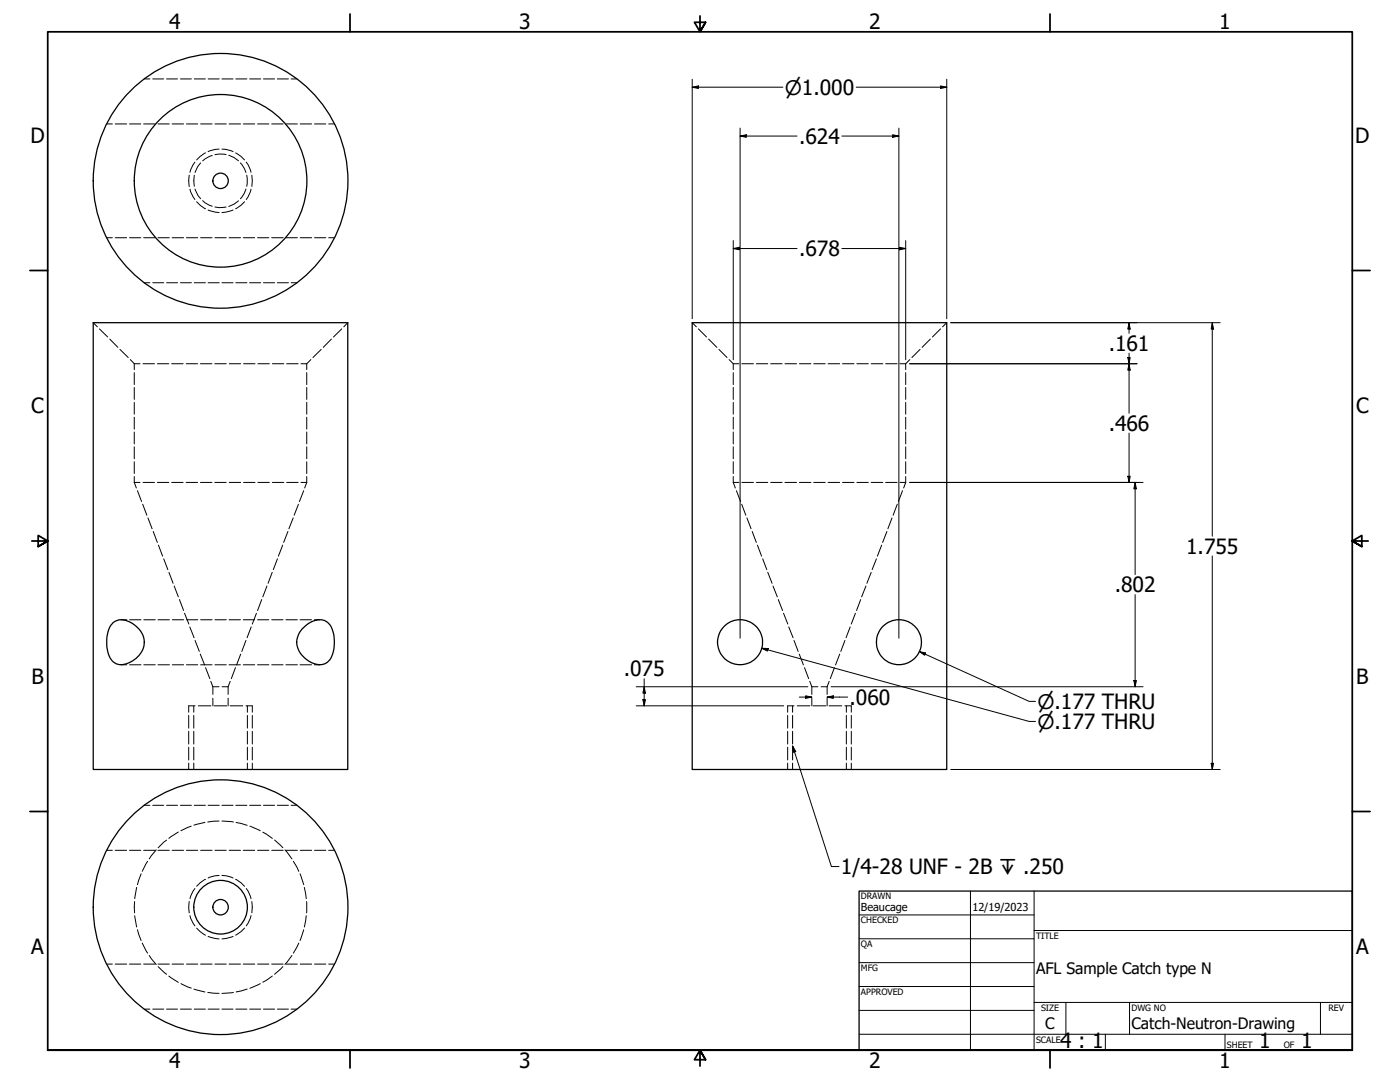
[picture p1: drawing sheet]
<svg xmlns="http://www.w3.org/2000/svg" width="559mm" height="432mm" viewBox="0 0 559 432" stroke-linecap="round" stroke-linejoin="round" font-family="sans-serif">
<!-- layer: Hidden (ANSI) -->
<g fill="none" stroke="#000" stroke-width=".4">
<path d="M57.6 31.5h2.2M61 31.5h4.3M66.5 31.5h4.4M72 31.5h4.4M77.5 31.5h4.5M83.1 31.5h4.4M88.6 31.5h4.4M94.1 31.5h4.5M99.6 31.5h4.5M105.2 31.5h4.4M110.7 31.5h4.4M116.2 31.5h2.2"/>
<path d="M42.6 49.5h2.2M46 49.5h4.5M51.7 49.5h4.5M57.3 49.5h4.6M63.1 49.5h4.5M68.7 49.5h4.6M74.4 49.5h4.5M80.1 49.5h4.5M85.8 49.5h4.5M91.4 49.5h4.6M97.1 49.5h4.6M102.8 49.5h4.5"/>
<path d="M108.5 49.5h4.5M114.2 49.5h4.5M119.8 49.5h4.6M125.5 49.5h4.5M131.2 49.5h2.3M77.5 69.9v4.5M77.9 75.4l1.1 2.6 1.1 1.3M80.1 65l-1.1 1.4-1.1 2.4M84.7 62l-1.1 .4-2.7 1.8M85.8 61.7l1.7-.2 2.7 .2M91.3 62l2.1 .9 1.8 1.3M95.9 65l1.6 2.2 .7 1.6"/>
<path d="M98.2 75.4l-.7 1.7-1.6 2.2M98.5 69.9v4.5M42.6 94.9h2.2M46 94.9h4.5M51.7 94.9h4.5M57.3 94.9h4.6M63.1 94.9h4.5M68.7 94.9h4.6M74.4 94.9h4.5M80.1 94.9h4.5M80.9 80.1l.9 .8 2.9 1.4M85.8 82.6l1.7 .3 2.7-.3"/>
<path d="M85.8 94.9h4.5M91.4 94.9h4.6M95.2 80.1l-1.8 1.4-2.1 .9M97.1 94.9h4.6M102.8 94.9h4.5M108.5 94.9h4.5M114.2 94.9h4.5M119.8 94.9h4.6M125.5 94.9h4.5M131.2 94.9h2.3M57.6 112.8h2.2M61 112.8h4.3"/>
<path d="M66.5 112.8h4.4M72 112.8h4.4M77.5 112.8h4.5M83.1 112.8h4.4M88.6 112.8h4.4M94.1 112.8h4.5M99.6 112.8h4.5M105.2 112.8h4.4M110.7 112.8h4.4M116.2 112.8h2.2M37.2 128.8l1.7 1.6M39.7 131.3l3.3 3.2"/>
<path d="M43.8 135.3l3.3 3.3M47.9 139.4l3.3 3.3M128.2 139.4l-3.3 3.3M132.3 135.3l-3.3 3.3M136.4 131.3l-3.3 3.2M138.8 128.8l-1.6 1.6M276.3 128.8l1.6 1.6M278.8 131.3l3.2 3.2M282.8 135.3l3.3 3.3M287 139.4l3.2 3.3M367.2 139.4l-3.2 3.3M371.3 135.3l-3.3 3.3"/>
<path d="M375.4 131.3l-3.2 3.2M377.9 128.8l-1.7 1.6M52 143.5l1.6 1.7M53.6 145.2h2.3M53.6 145.2v2.3M53.6 148.7v4.8M53.6 154.6v4.8M57.1 145.2h4.6M62.8 145.2h4.6M68.5 145.2h4.6M74.3 145.2h4.6M80 145.2h4.6"/>
<path d="M85.7 145.2h4.6M91.5 145.2h4.6M97.2 145.2h4.6M102.9 145.2h4.6M108.7 145.2h4.6M114.4 145.2h4.6M120.1 145.2h2.3M122.4 145.2v2.3M122.4 148.7v4.8M122.4 154.6v4.8M124.1 143.5l-1.7 1.7M291 143.5l1.7 1.7"/>
<path d="M292.7 145.2h2.3M292.7 145.2v2.3M292.7 148.7v4.8M292.7 154.6v4.8M296.1 145.2h4.6M301.9 145.2h4.6M307.6 145.2h4.6M313.3 145.2h4.6M319.1 145.2h4.6M324.8 145.2h4.6M330.5 145.2h4.7M336.3 145.2h4.6"/>
<path d="M342 145.2h4.6M347.7 145.2h4.7M353.5 145.2h4.6M359.2 145.2h2.3M361.5 145.2v2.3M361.5 148.7v4.8M361.5 154.6v4.8M363.2 143.5l-1.7 1.7M53.6 160.6v4.7M53.6 166.5v4.8M53.6 172.4v4.8M53.6 178.3v4.8"/>
<path d="M122.4 160.6v4.7M122.4 166.5v4.8M122.4 172.4v4.8M122.4 178.3v4.8M292.7 160.6v4.7M292.7 166.5v4.8M292.7 172.4v4.8M292.7 178.3v4.8M361.5 160.6v4.7M361.5 166.5v4.8M361.5 172.4v4.8M361.5 178.3v4.8"/>
<path d="M53.6 192.5h2.3M53.6 192.5l.8 2.3M53.6 184.3v4.7M53.6 190.2v2.3M54.9 195.8l1.6 4.4M57.1 192.5h4.6M62.8 192.5h4.6M68.5 192.5h4.6M74.3 192.5h4.6M80 192.5h4.6M85.7 192.5h4.6M91.5 192.5h4.6"/>
<path d="M97.2 192.5h4.6M102.9 192.5h4.6M108.7 192.5h4.6M114.4 192.5h4.6M120.1 192.5h2.3M121.2 195.8l-1.7 4.4M122.4 192.5l-.8 2.3M122.4 184.3v4.7M122.4 190.2v2.3M292.7 192.5h2.3M292.7 192.5l.8 2.3M292.7 184.3v4.7"/>
<path d="M292.7 190.2v2.3M293.9 195.8l1.7 4.4M296.1 192.5h4.6M301.9 192.5h4.6M307.6 192.5h4.6M313.3 192.5h4.6M319.1 192.5h4.6M324.8 192.5h4.6M330.5 192.5h4.7M336.3 192.5h4.6M342 192.5h4.6M347.7 192.5h4.7"/>
<path d="M353.5 192.5h4.6M359.2 192.5h2.3M360.2 195.8l-1.6 4.4M361.5 192.5l-.8 2.3M361.5 184.3v4.7M361.5 190.2v2.3M57 201.2l1.6 4.4M59.1 206.7l1.6 4.3M61.2 212.1l1.6 4.4M63.2 217.6l1.7 4.3M112.8 217.6l-1.7 4.3M114.9 212.1l-1.7 4.4"/>
<path d="M117 206.7l-1.7 4.3M119.1 201.2l-1.7 4.4M296 201.2l1.7 4.4M298.1 206.7l1.7 4.3M300.2 212.1l1.7 4.4M302.3 217.6l1.7 4.3M351.9 217.6l-1.7 4.3M354 212.1l-1.7 4.4M356 206.7l-1.6 4.3M358.1 201.2l-1.6 4.4M65.3 223l1.7 4.3M67.4 228.4l1.7 4.4"/>
<path d="M69.5 233.9l1.7 4.3M71.6 239.3l1.7 4.3M104.5 239.3l-1.7 4.3M106.6 233.9l-1.7 4.3M108.6 228.4l-1.6 4.4M110.7 223l-1.6 4.3M304.4 223l1.7 4.3M306.5 228.4l1.7 4.4M308.5 233.9l1.8 4.3M310.6 239.3l1.8 4.3M343.5 239.3l-1.6 4.3M345.6 233.9l-1.7 4.3"/>
<path d="M347.7 228.4l-1.7 4.4M349.8 223l-1.7 4.3M48.3 247.3h2.3M51.8 247.3h4.5M57.4 247.3h4.6M63.1 247.3h4.5M68.8 247.3h4.5M73.7 244.7l1.7 4.3M74.4 247.3h4.5M75.8 250.2l1.7 4.3M77.9 255.6l1.7 4.4M80.1 247.3h4.5"/>
<path d="M85.8 247.3h4.5M91.4 247.3h4.5M97.1 247.3h4.6M98.2 255.6l-1.7 4.4M100.3 250.2l-1.7 4.3M102.4 244.7l-1.7 4.3M102.8 247.3h4.5M108.5 247.3h4.5M114.1 247.3h4.6M119.8 247.3h4.5M125.5 247.3h2.2M312.7 244.7l1.8 4.3"/>
<path d="M314.8 250.2l1.7 4.3M316.9 255.6l1.7 4.4M337.2 255.6l-1.6 4.4M339.3 250.2l-1.6 4.3M341.4 244.7l-1.6 4.3M48.3 265.3h2.3M51.8 265.3h4.5M57.4 265.3h4.6M63.1 265.3h4.5M68.8 265.3h4.5M74.4 265.3h4.5M79.9 261l1.8 4.4"/>
<path d="M80.1 265.3h4.5M82 266.4l1.8 4.4M84.1 271.9l.9 2.2M85 274.1h2.4M85 274.1v3M85 278.6v3.1M85.8 265.3h4.5M88.6 274.1h2.5M91.1 274.1v3M91.1 278.6v3.1M91.4 265.3h4.5M91.9 271.9l-.8 2.2"/>
<path d="M94 266.4l-1.7 4.4M96.1 261l-1.7 4.4M97.1 265.3h4.6M102.8 265.3h4.5M108.5 265.3h4.5M114.1 265.3h4.6M119.8 265.3h4.5M125.5 265.3h2.2M319 261l1.7 4.4M321.1 266.4l1.7 4.4M323.2 271.9l.8 2.2M324 274.1h2.5"/>
<path d="M324 274.1v3M324 278.6v3.1M327.7 274.1h2.4M330.1 274.1v3M330.1 278.6v3.1M331 271.9l-.9 2.2M333.1 266.4l-1.7 4.4M335.2 261l-1.7 4.4M75.3 281.7h2.6M77.3 281.7v2.5M77.3 285.5v5.1M77.3 291.8v5.1"/>
<path d="M77.3 298.2v5.1M79.1 281.7h5.1M85.5 281.7h5.1M91.8 281.7h5.1M98.2 281.7h2.5M98.7 281.7v2.5M98.7 285.5v5.1M98.7 291.8v5.1M98.7 298.2v5.1M314.4 281.7h2.5M316.4 281.7v2.5M316.4 285.5v5.1"/>
<path d="M316.4 291.8v5.1M316.4 298.2v5.1M318.2 281.7h5.1M324.5 281.7h5.1M330.9 281.7h5.1M337.2 281.7h2.6M337.8 281.7v2.5M337.8 285.5v5.1M337.8 291.8v5.1M337.8 298.2v5.1M77.3 304.5v2.6M98.7 304.5v2.6"/>
<path d="M316.4 304.5v2.6M337.8 304.5v2.6M42.6 339.3h2.2M46 339.3h4.5M51.7 339.3h4.5M57.3 339.3h4.6M57.6 321.4h2.2M61 321.4h4.3M62.4 339.2l-2.8 3.6M63.1 339.3h4.5M66.5 335.3l-3.4 3M66.5 321.4h4.4"/>
<path d="M68.7 339.3h4.6M71.2 332l-3.8 2.6M72 321.4h4.4M74.4 339.3h4.5M76.3 329.7l-4.1 1.8M77.5 321.4h4.5M80.1 339.3h4.5M81.8 328.2l-4.4 1.1M83.1 321.4h4.4M85.8 339.3h4.5M87.4 327.7l-4.5 .3M88.6 327.7l4.6 .3"/>
<path d="M88.6 321.4h4.4M91.4 339.3h4.6M94.1 321.4h4.5M94.2 328.2l4.5 1.2M97.1 339.3h4.6M99.6 321.4h4.5M99.8 329.7l4.1 1.8M102.8 339.3h4.5M104.9 332.1l3.8 2.5M105.2 321.4h4.4M108.5 339.3h4.5M109.6 335.2l3.3 3.1"/>
<path d="M110.7 321.4h4.4M113.7 339.2l2.8 3.6M114.2 339.3h4.5M116.2 321.4h2.2M119.8 339.3h4.6M125.5 339.3h4.5M131.2 339.3h2.3M53.7 359.8v4.5M54.5 354.1l-.7 4.5M56.3 348.7l-1.4 4.4M58.9 343.7l-2.1 4M117.1 343.7l2.2 4"/>
<path d="M119.8 348.7l1.4 4.4M121.5 354.1l.7 4.5M122.4 359.8v4.5M53.8 365.4l.7 4.6M54.9 371l1.4 4.3M56.8 376.4l2.1 4M119.3 376.4l-2.2 4M121.2 371l-1.4 4.3M122.2 365.4l-.7 4.6M42.6 384.7h2.2M46 384.7h4.5M51.7 384.7h4.5"/>
<path d="M57.3 384.7h4.6M59.6 381.3l2.8 3.6M63.1 384.7h4.5M63.1 385.8l3.4 3M67.4 389.5l3.8 2.5M68.7 384.7h4.6M72.2 392.6l4.1 1.7M74.4 384.7h4.5M77.4 394.7l4.4 1.2M80.1 384.7h4.5M82.9 396l4.5 .4M85.8 384.7h4.5"/>
<path d="M91.4 384.7h4.6M93.2 396l-4.6 .4M97.1 384.7h4.6M98.7 394.7l-4.5 1.2M102.8 384.7h4.5M103.9 392.6l-4.1 1.8M108.5 384.7h4.5M108.7 389.5l-3.8 2.5M112.9 385.8l-3.3 3M114.2 384.7h4.5M116.5 381.3l-2.8 3.6M119.8 384.7h4.6"/>
<path d="M125.5 384.7h4.5M131.2 384.7h2.3M57.6 402.7h2.2M61 402.7h4.3M66.5 402.7h4.4M72 402.7h4.4M77.5 402.7h4.5M83.1 402.7h4.4M88.6 402.7h4.4M94.1 402.7h4.5M99.6 402.7h4.5M105.2 402.7h4.4"/>
<path d="M110.7 402.7h4.4M116.2 402.7h2.2"/>
</g>
<!-- layer: Hidden Narrow (ANSI) -->
<g fill="none" stroke="#000" stroke-width=".4">
<path d="M87.4 59.5l-1.5 .1-2.8 .9M88.6 59.5l1.6 .1 2.8 .9M75.6 69.9l-.3 2.2 .3 2.3M75.8 75.5l.3 1 1.7 3.1M77.8 64.7l-.8 1.1-1.2 3M82 61l-2.1 1.4-1.4 1.4M94 61l2.2 1.4 1.4 1.4M98.3 64.7l.8 1.1 1.1 3M100.2 75.5l-1.1 3-.8 1.1M100.5 69.9v4.5M78.5 80.5l1.4 1.4 2.1 1.4M83.1 83.8l4.3 1"/>
<path d="M93 83.8l-4.4 1M97.6 80.5l-1.4 1.4-2.2 1.4M75.3 281.7v2.5M75.3 285.5v5.1M75.3 291.8v5.1M75.3 298.2v5.1M100.7 281.7v2.5M100.7 285.5v5.1M100.7 291.8v5.1M100.7 298.2v5.1M314.4 281.7v2.5M314.4 285.5v5.1"/>
<path d="M314.4 291.8v5.1M314.4 298.2v5.1M339.8 281.7v2.5M339.8 285.5v5.1M339.8 291.8v5.1M339.8 298.2v5.1M75.3 304.5v2.6M100.7 304.5v2.6M314.4 304.5v2.6M339.8 304.5v2.6M75.6 359.8l-.3 2.2 .3 2.3M77.8 354.6l-.8 1.1-1.2 2.9"/>
<path d="M82 350.9l-2.1 1.4-1.4 1.4M87.4 349.4l-1.5 .1-2.8 .9M88.6 349.4l1.6 .1 2.8 .9M94 350.9l2.2 1.4 1.4 1.4M98.3 354.6l.8 1.1 1.1 2.9M100.5 359.8v4.5M75.8 365.4l.3 1 1.7 3.1M78.5 370.4l1.4 1.4 2.1 1.4M83.1 373.7l4.3 1M93 373.7l-4.4 1M97.6 370.4l-1.4 1.4-2.2 1.4M100.2 365.4l-1.1 3-.8 1.1"/>
</g>
<!-- layer: Visible (ANSI) -->
<g fill="none" stroke="#000" stroke-width=".51">
<path d="M37.2 128.8h101.6v178.3h-101.6zM276.3 128.8h101.6v178.3h-101.6zM45.3 248.3a6.5 6.5 0 0 1 7.7 .6 8.1 8.1 0 0 1 3.1 11.9 9.3 9.3 0 0 1-9.7 4.1 8.9 8.9 0 0 1-3.8-8.6 10.3 10.3 0 0 1 2.7-8zM120.5 251.1a9 9 0 0 1 9.1-3.5 8.9 8.9 0 0 1 3.9 8.7 10.3 10.3 0 0 1-2.9 8.1 7.1 7.1 0 0 1-8.8-1.6 7.8 7.8 0 0 1-1.3-11.7z"/>
<circle cx="88" cy="72.2" r="3.1"/>
<circle cx="88" cy="72.2" r="34.5"/>
<circle cx="88" cy="72.2" r="50.8"/>
<circle cx="295.4" cy="256.3" r="9"/>
<circle cx="358.8" cy="256.3" r="9"/>
<circle cx="88" cy="362" r="3.1"/>
<circle cx="88" cy="362" r="10.7"/>
<circle cx="88" cy="362" r="50.8"/>
</g>
<!-- layer: Border (ANSI) -->
<g fill="none" stroke="#000" stroke-width=".7">
<path d="M139.7 5.6v7.1M279.4 6.3v6.4l-2.2-3.8h4.4l-2.2 3.8 2.2-3.8M419.1 5.6v7.1M11.9 107.9h7.1M539.8 107.9h7.1M12.7 215.9h6.3l-3.8-2.2v4.4l3.8-2.2-3.8 2.2M546.1 215.9h-6.3l3.8-2.2v4.4l-3.8-2.2 3.8 2.2M11.9 323.8h7.1M539.8 323.8h7.1M19 419.1v-406.4h520.8v406.4h-520.8h520.8M139.7 419.1v7.1M419.1 419.1v7.1"/>
<path d="M281.6 422.9l-2.2-3.8 2.2 3.8h-4.4l2.2-3.8v6.3"/>
</g>
<!-- layer: Title (ANSI) -->
<g fill="none" stroke="#000" stroke-width=".4">
<path d="M387.3 355.6v63.5M412.7 355.6v63.5M342.9 365.1h69.8M342.9 374.6h69.8M412.7 371.3h127.1M342.9 384.2h69.8M342.9 393.7h69.8M342.9 412.7h196.9M342.9 403.2h69.8M412.7 400h127.1M425.4 400v12.7M441.2 412.7v6.4"/>
<path d="M450.8 400v12.7M488.9 412.7v6.4M527 400v12.7"/>
</g>
<path d="M342.9 355.6h196.9v63.5h-196.9z" fill="none" stroke="#000" stroke-width=".51"/>
<!-- layer: Symbol (ANSI) -->
<path d="M304 258.7l2.6 .1-.3 1zM304 258.7l106.8 29.2h2.5M367 260l2.4 .6-.3 .9zM367 260l43.8 19.9h2.5M316.4 297.7l1.2 2.2-.9 .3zM316.4 297.7l15.5 48.1h3" fill="none" stroke="#000" stroke-width=".4"/>
<g fill="#000">
<path d="M304 258.7l2.6 .1-.3 1z" fill-rule="evenodd"/>
<path d="M367 260l2.4 .6-.3 .9z" fill-rule="evenodd"/>
<path d="M316.4 297.7l1.2 2.2-.9 .3z" fill-rule="evenodd"/>
</g>
<!-- layer: Dimension (ANSI) -->
<g fill="none" stroke="#000" stroke-width=".4">
<path d="M276.3 34.8l2.5-.5v1zM276.3 34.8h36.2M276.3 31.6v95.6M341.8 34.8h36.1M375.4 34.3l2.5 .5-2.5 .5zM377.9 31.6v95.6M295.4 54.3l2.5-.5v1zM295.4 54.3h22.7M295.4 51.1v203.6M336 54.3h22.8M356.3 53.8l2.5 .5-2.5 .5zM358.8 51.1v203.6"/>
<path d="M292.7 99.2l2.4-.5v1zM292.7 99.2h25.4M292.7 96v47.6M336 99.2h25.5M359 98.7l2.5 .5-2.5 .5zM361.5 96v47.6M379.5 128.8h107.5M450.7 128.8l.4 2.5h-.9zM450.7 128.8v4.2M483.9 128.8l.5 2.5h-1zM483.9 128.8v85.2M363.1 145.2h90.7"/>
<path d="M450.2 142.7h.9l-.4 2.5zM450.7 145.2l.4 2.5h-.9zM450.7 141v23.9M450.7 172.8v19.7M363.1 192.5h93.1M450.2 190.1h.9l-.4 2.4zM453.1 192.5l.5 2.6h-1zM453.1 192.5v36.8M453.1 237.3v36.8M483.9 221.9v85.2M253.9 274.1h68.6M256.6 279.2h1l-.5 2.5z"/>
<path d="M257.1 274.1l.5 2.5h-1zM257.1 270.9v10.8M319 278.2h5M321.6 277.7l2.4 .5-2.4 .5zM330.1 278.2l2.5-.5v1zM330.1 278.2h8.2M331.7 274.1h124.5M452.6 271.6h1l-.5 2.5zM253.9 281.7h58.9M379.5 307.1h107.5M483.4 304.6h1l-.5 2.5z"/>
</g>
<g fill="#000">
<path d="M276.3 34.8l2.5-.5v1z" fill-rule="evenodd"/>
<path d="M375.4 34.3l2.5 .5-2.5 .5z" fill-rule="evenodd"/>
<path d="M295.4 54.3l2.5-.5v1z" fill-rule="evenodd"/>
<path d="M356.3 53.8l2.5 .5-2.5 .5z" fill-rule="evenodd"/>
<path d="M292.7 99.2l2.4-.5v1z" fill-rule="evenodd"/>
<path d="M359 98.7l2.5 .5-2.5 .5z" fill-rule="evenodd"/>
<path d="M450.7 128.8l.4 2.5h-.9z" fill-rule="evenodd"/>
<path d="M483.9 128.8l.5 2.5h-1z" fill-rule="evenodd"/>
<path d="M450.2 142.7h.9l-.4 2.5z" fill-rule="evenodd"/>
<path d="M450.7 145.2l.4 2.5h-.9z" fill-rule="evenodd"/>
<path d="M450.2 190.1h.9l-.4 2.4z" fill-rule="evenodd"/>
<path d="M453.1 192.5l.5 2.6h-1z" fill-rule="evenodd"/>
<path d="M256.6 279.2h1l-.5 2.5z" fill-rule="evenodd"/>
<path d="M257.1 274.1l.5 2.5h-1z" fill-rule="evenodd"/>
<path d="M321.6 277.7l2.4 .5-2.4 .5z" fill-rule="evenodd"/>
<path d="M330.1 278.2l2.5-.5v1z" fill-rule="evenodd"/>
<path d="M452.6 271.6h1l-.5 2.5z" fill-rule="evenodd"/>
<path d="M483.4 304.6h1l-.5 2.5z" fill-rule="evenodd"/>
</g>
<g font-size="8.4">
<text x="67.6" y="11.7">4</text>
<text x="207.3" y="11.7">3</text>
<text x="347" y="11.7">2</text>
<text x="486.7" y="11.7">1</text>
<text x="12.1" y="57">D</text>
<text x="319" y="57.3">.624</text>
<text x="541" y="57">D</text>
<text x="319" y="102.2">.678</text>
<text x="442.5" y="140">.161</text>
<text x="12.4" y="165">C</text>
<text x="541.3" y="165">C</text>
<text x="442.5" y="171.9">.466</text>
<text x="473.5" y="220.9">1.755</text>
<text x="444.9" y="236.3">.802</text>
<text x="249" y="269.9">.075</text>
<text x="12.5" y="272.9">B</text>
<text x="541.3" y="272.9">B</text>
<text x="339.1" y="281.2">.060</text>
<text x="335.7" y="348.9">1/4-28 UNF - 2B ↧ .250</text>
<text x="12.4" y="380.9">A</text>
<text x="541.3" y="380.9">A</text>
<text x="423.1" y="418.3">4 : 1</text>
<text x="502.6" y="418.3">1</text>
<text x="519.3" y="418.3">1</text>
<text x="67.6" y="426.2">4</text>
<text x="207.3" y="426.2">3</text>
<text x="347" y="426.2">2</text>
<text x="486.7" y="426.2">1</text>
</g>
<g font-size="8">
<text x="313.2" y="37.7">⌀1.000</text>
<text x="414.1" y="283">⌀.177 THRU</text>
<text x="414.1" y="291">⌀.177 THRU</text>
</g>
<g font-size="6.3">
<text x="413.5" y="388.6">AFL Sample Catch type N</text>
<text x="417.2" y="410.6">C</text>
<text x="451.6" y="410.7">Catch-Neutron-Drawing</text>
</g>
<g font-size="4.4">
<text x="343.7" y="363.5">Beaucage</text>
<text x="388.1" y="363.7">12/19/2023</text>
</g>
<g font-size="3.5">
<text x="343.7" y="358.9">DRAWN</text>
<text x="343.7" y="368.5">CHECKED</text>
<text x="413.5" y="374.6">TITLE</text>
<text x="343.7" y="378">QA</text>
<text x="343.7" y="387.5">MFG</text>
<text x="343.7" y="397.1">APPROVED</text>
<text x="415.5" y="403.4">SIZE</text>
<text x="451.6" y="403.4">DWG NO</text>
<text x="530.3" y="403.4">REV</text>
<text x="413.5" y="416.1">SCALE</text>
<text x="489.7" y="418.3">SHEET</text>
<text x="512.4" y="418.3">OF</text>
</g>
</svg>
